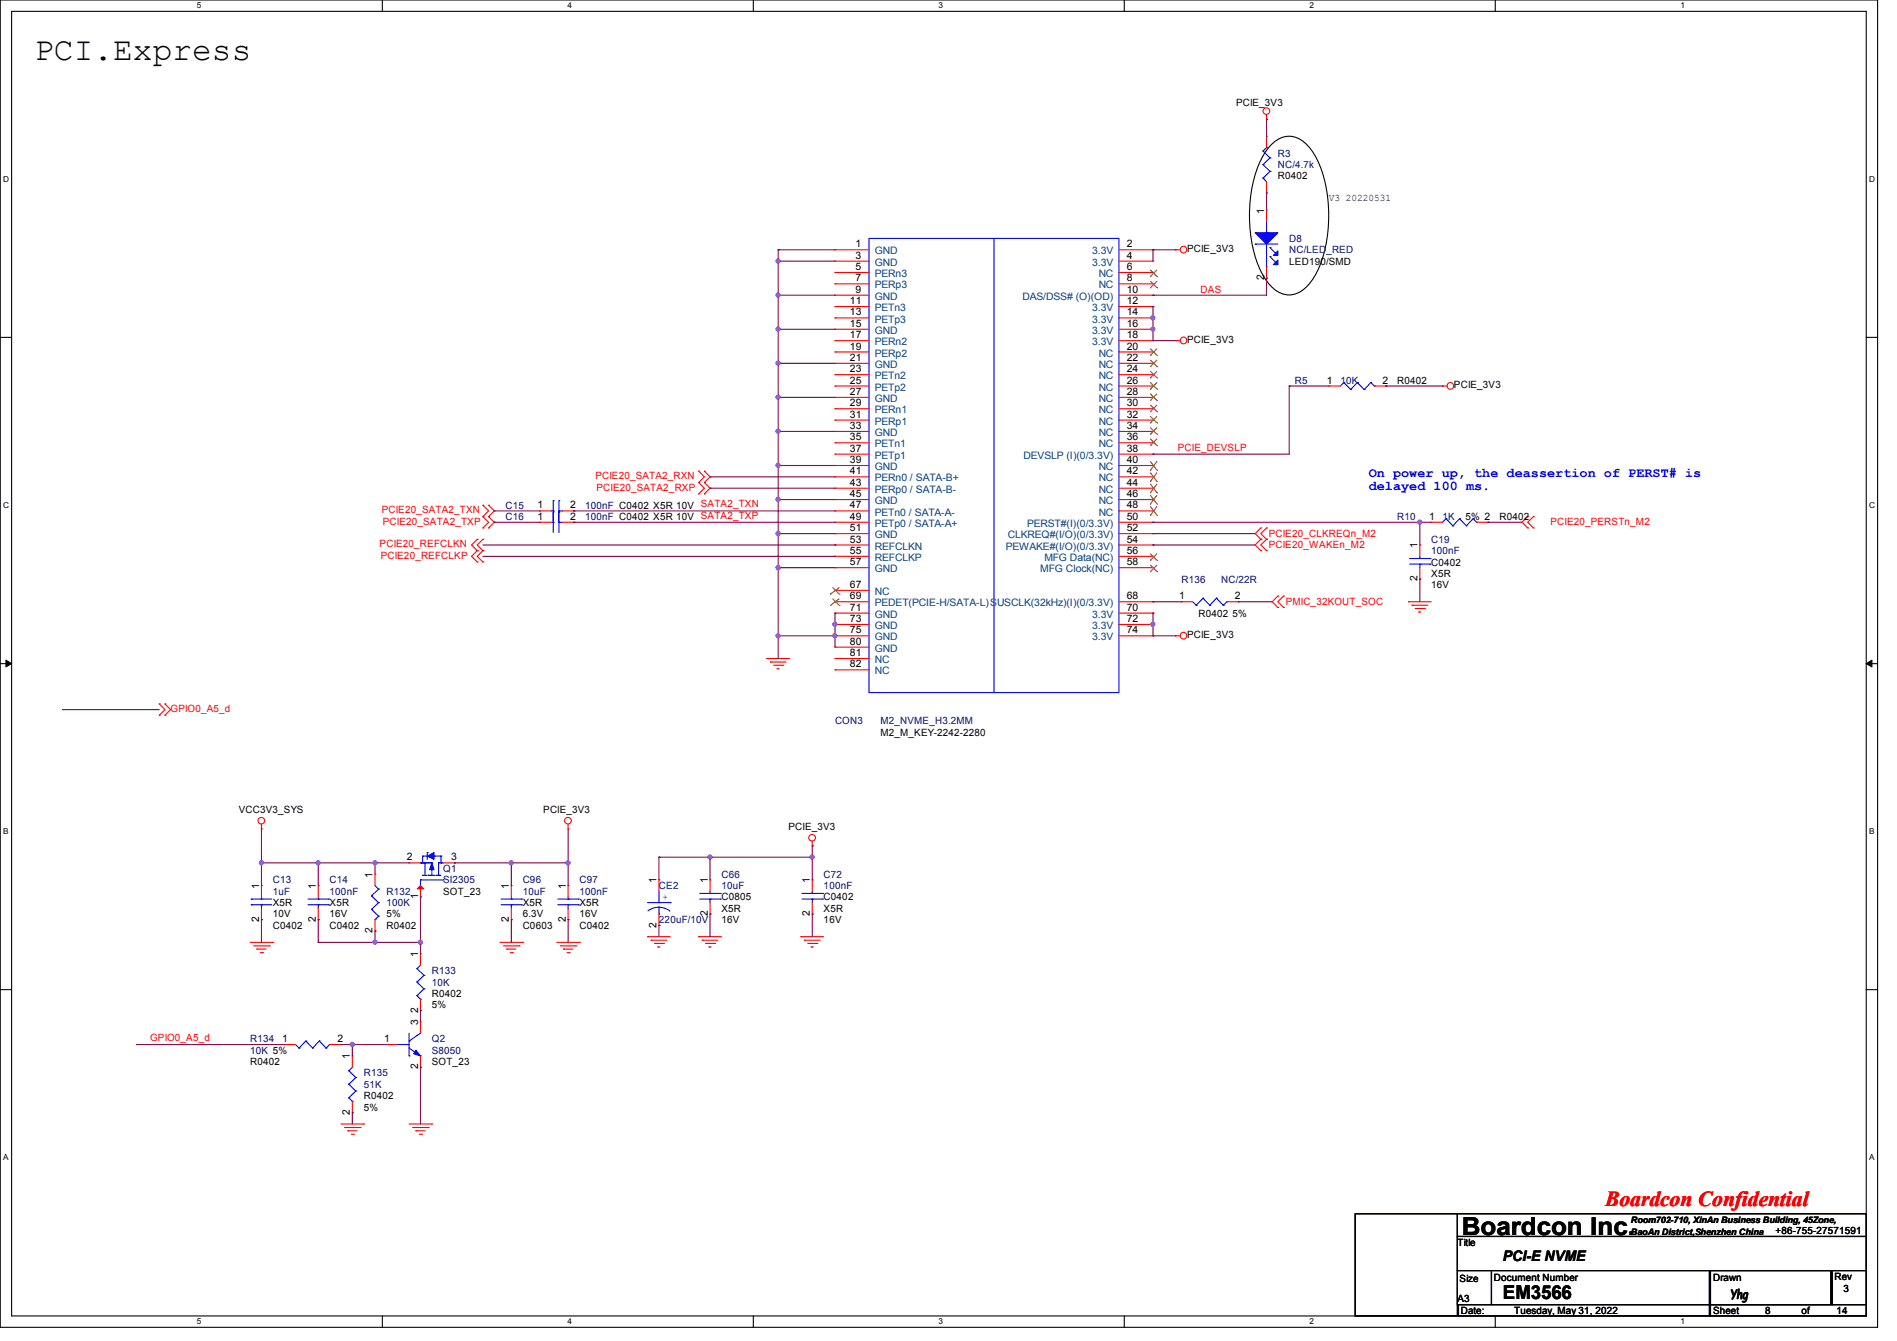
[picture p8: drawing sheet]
<svg xmlns="http://www.w3.org/2000/svg" width="297mm" height="210mm" viewBox="0 0 297 210" stroke-linecap="round" stroke-linejoin="round" font-family="sans-serif">
<path d="M0 0h294v207.9h-294zM1.8 1.8h290.4v204.3h-290.4z" fill="none" stroke="#000" stroke-width=".17"/>
<g fill="#fff">
<path d="M30.8 .2h.7v1.4h-.7z"/>
<path d="M30.8 206.2h.7v1.4h-.7z"/>
</g>
<path d="M59.9 0v1.8M59.9 206.1v1.8" fill="none" stroke="#000" stroke-width=".17"/>
<g fill="#fff">
<path d="M88.9 .2h.6v1.4h-.6z"/>
<path d="M88.9 206.2h.6v1.4h-.6z"/>
</g>
<path d="M117.9 0v1.8M117.9 206.1v1.8" fill="none" stroke="#000" stroke-width=".17"/>
<g fill="#fff">
<path d="M146.9 .2h.7v1.4h-.7z"/>
<path d="M146.9 206.2h.7v1.4h-.7z"/>
</g>
<path d="M176 0v1.8M176 206.1v1.8" fill="none" stroke="#000" stroke-width=".17"/>
<g fill="#fff">
<path d="M205 .2h.7v1.4h-.7z"/>
<path d="M205 206.2h.7v1.4h-.7z"/>
</g>
<path d="M234.1 0v1.8M234.1 206.1v1.8" fill="none" stroke="#000" stroke-width=".17"/>
<g fill="#fff">
<path d="M263.1 .2h.7v1.4h-.7z"/>
<path d="M263.1 206.2h.7v1.4h-.7z"/>
<path d="M.5 27.3h.9v1.4h-.9z"/>
<path d="M292.7 27.3h.8v1.4h-.8z"/>
<path d="M.5 78.4h.9v1.4h-.9z"/>
<path d="M292.7 78.4h.8v1.4h-.8z"/>
</g>
<path d="M0 52.8h1.8M292.2 52.8h1.8" fill="none" stroke="#000" stroke-width=".17"/>
<g fill="#fff">
<path d="M.5 129.5h.8v1.4h-.8z"/>
<path d="M292.7 129.5h.8v1.4h-.8z"/>
</g>
<path d="M0 103.9h1.8M292.2 103.9h1.8" fill="none" stroke="#000" stroke-width=".17"/>
<path d="M.9 103.4l.9 .5-.9 .5zM292.2 103.9l.9-.5v1z" fill="#000" stroke="#000" stroke-width=".16"/>
<g fill="#fff">
<path d="M.5 180.5h.8v1.4h-.8z"/>
<path d="M292.7 180.5h.8v1.4h-.8z"/>
</g>
<g fill="none" stroke="#000" stroke-width=".17">
<path d="M198.9 22.8a3.6 3.6 0 0 1 5.8 0 15.7 15.7 0 0 1 3.3 9.4 20.5 20.5 0 0 1-2.1 10.8 5.1 5.1 0 0 1-4.1 3.2 5.1 5.1 0 0 1-4.1-3.2 21.8 21.8 0 0 1 0-18.5zM0 155h1.8M292.2 155h1.8M212.2 190.1h16v16h-16zM228.2 190.1h64v3.5h-64zM228.2 193.6h64v5.4h-64zM228.2 199h5.3v5.3h-5.3zM233.5 199h53.4v5.3h-53.4zM267.6 199h.1M267.6 199v5.3M267.8 199h18.8v5.3h-18.8zM286.9 199h5.3v5.3h-5.3z"/>
<path d="M228.3 204.3h39.5v1.8h-39.5zM267.6 204.3h24.6v1.8h-24.6z"/>
</g>
<g fill="none" stroke="#f00" stroke-width=".17">
<path d="M198.3 18.7h.1M198.3 17.9v.8M130.7 39.1h.1M130.7 39.1h5.4M175.2 39.1h5.3M180.5 39.1h.1M184.1 39.1h.1M184.1 39.1h.7M198.3 32.9h.1M198.3 30.2h.1M198.3 21.3h.1M198.3 21.3v1.8"/>
<path d="M198.3 28.4v1.8M198.3 32.9v1.8M130.7 40.9h.1M130.7 42.7h.1M130.7 44.4h.1M130.7 46.2h.1M130.7 48h.1M130.7 49.8h.1M130.7 51.6h.1M130.7 53.3h.1M130.7 55.1h.1M130.7 56.9h.1"/>
<path d="M130.7 58.7h.1M130.7 53.3h5.4M130.7 40.9h5.4M130.7 42.7h5.4M130.7 44.4h5.4M130.7 46.2h5.4M130.7 48h5.4M130.7 49.8h5.4M130.7 51.6h5.4M130.7 55.1h5.4M130.7 56.9h5.4M130.7 58.7h5.4"/>
<path d="M175.2 53.3h5.3M175.2 40.9h5.3M175.2 42.7h5.3M175.2 44.4h5.3M175.2 46.2h5.3M175.2 48h5.3M175.2 49.8h5.3M175.2 51.6h5.3M175.2 55.1h5.3M175.2 56.9h5.3M175.2 58.7h5.3M180.5 40.9h.1"/>
<path d="M180.5 42.7h.1M180.5 44.4h.1M180.5 46.2h.1M180.5 48h.1M180.5 49.8h.1M180.5 51.6h.1M180.5 53.3h.1M180.5 55.1h.1M180.5 56.9h.1M180.5 58.7h.1M184.1 53.3h.1M184.1 53.3h.7"/>
<path d="M198.3 43.6h.1M198.3 41.8v1.8M75.6 79.1h.1M75.6 79.1l.9 .9-.9 .9M76.5 79.1h.1M76.5 79.1l.9 .9-.9 .9M109.4 77.3h.1M109.4 75.6h.1M109.4 73.8h.1M109.4 75.6l.9 .9-.9 .8M109.4 73.8l.9 .9-.9 .9M110.3 75.6h.1"/>
<path d="M110.3 77.3h.1M110.3 73.8h.1M110.3 75.6l.9 .9-.9 .8M110.3 73.8l.9 .9-.9 .9M130.7 60.5h.1M130.7 62.2h.1M130.7 64h.1M130.7 65.8h.1M130.7 67.6h.1M130.7 69.3h.1M130.7 71.1h.1M130.7 72.9h.1"/>
<path d="M130.7 74.7h.1M130.7 76.5h.1M130.7 78.2h.1M130.7 60.5h5.4M130.7 62.2h5.4M130.7 64h5.4M130.7 65.8h5.4M130.7 67.6h5.4M130.7 69.3h5.4M130.7 71.1h5.4M130.7 72.9h5.4M130.7 74.7h5.4"/>
<path d="M130.7 76.5h5.4M130.7 78.2h5.4M175.2 60.5h5.3M175.2 62.2h5.3M175.2 64h5.3M175.2 65.8h5.3M175.2 67.6h5.3M175.2 69.3h5.3M175.2 71.1h5.3M175.2 72.9h5.3M175.2 74.7h5.3M175.2 76.5h5.3"/>
<path d="M175.2 78.2h5.3M180.5 60.5h.1M180.5 62.2h.1M180.5 64h.1M180.5 65.8h.1M180.5 67.6h.1M180.5 69.3h.1M180.5 71.1h.1M180.5 72.9h.1M180.5 74.7h.1M180.5 76.5h.1M180.5 78.2h.1"/>
<path d="M208.1 60.5h.1M208.1 60.5h1.7M215.2 60.5h1.8M217 60.5h.1M225.8 60.5h.1M225.8 60.5h.8M74.7 88h.1M74.7 86.2h.1M74.7 84.5h.1M74.7 84.5l-.9 .8 .9 .9M74.7 86.2l-.9 .9 .9 .9M75.6 80.9h.1"/>
<path d="M75.6 82.7h.1M75.6 88h.1M75.6 86.2h.1M75.6 84.5h.1M75.6 80.9l.9 .9-.9 .9M75.6 86.2l-.9 .9 .9 .9M75.6 84.5l-.9 .8 .9 .9M76.5 82.7h.1M76.5 80.9h.1M76.5 80.9l.9 .9-.9 .9M84.5 81.8h.1M84.5 80h.1"/>
<path d="M84.5 81.8h1.8M84.5 80h1.8M88.1 81.8h1.7M88.1 80h1.7M89.8 81.8h.1M89.8 80h.1M130.7 80h.1M130.7 81.8h.1M130.7 83.6h.1M130.7 85.3h.1M130.7 87.1h.1M130.7 88.9h.1"/>
<path d="M130.7 92.5h.1M130.7 94.2h.1M130.7 96h.1M130.7 97.8h.1M130.7 99.6h.1M130.7 99.6h5.4M130.7 94.2h5.4M130.7 81.8h5.4M130.7 80h5.4M130.7 83.6h5.4M130.7 85.3h5.4M130.7 87.1h5.4"/>
<path d="M130.7 88.9h5.4M130.7 92.5h5.4M130.7 96h5.4M130.7 97.8h5.4M175.2 99.6h5.3M175.2 94.2h5.3M175.2 81.8h5.3M175.2 80h5.3M175.2 83.6h5.3M175.2 85.3h5.3M175.2 87.1h5.3M175.2 88.9h5.3"/>
<path d="M175.2 96h5.3M175.2 97.8h5.3M180.5 80h.1M180.5 81.8h.1M180.5 83.6h.1M180.5 85.3h.1M180.5 87.1h.1M180.5 88.9h.1M180.5 94.2h.1M180.5 96h.1M180.5 97.8h.1M180.5 99.6h.1"/>
<path d="M184.1 99.6h.1M184.1 99.6h.7M185 94.2h.1M185 94.2h1.7M192.1 94.2h1.7M193.8 94.2h.1M197.4 82.7h.1M197.4 84.5h.1M197.4 86.2h.1M197.4 82.7l-.9 .9 .9 .9M197.4 84.5l-.9 .8 .9 .9M198.3 84.5h.1"/>
<path d="M198.3 82.7h.1M198.3 86.2h.1M198.3 82.7l-.9 .9 .9 .9M198.3 84.5l-.9 .8 .9 .9M200.1 93.3h.1M200.1 95.1h.1M200.1 93.3l-.9 .9 .9 .9M201 95.1h.1M201 93.3h.1M201 93.3l-.9 .9 .9 .9M220.5 94.2h.1M220.5 94.2h3.6"/>
<path d="M221.1 94.8h.1M221.1 94.8h2.4M221.6 95.3h1.4M222.1 95.8h.1M222.1 95.8h.4M222.3 85.3h.1M222.3 90.7h.1M222.3 85.3v1.8M222.3 88.9v1.8M223 95.3h.1M224.1 81.8h.1M224.1 81.8h1.7"/>
<path d="M231.2 81.8h1.8M233 81.8h.1M239.2 80.9h.1M239.2 82.7h.1M239.2 80.9l-.9 .9 .9 .9M240.1 82.7h.1M240.1 80.9h.1M240.1 80.9l-.9 .9 .9 .9M24.9 112h.1M24.9 110.2h.1M24.9 110.2l.9 .9-.9 .9M25.8 112h.1"/>
<path d="M25.8 110.2h.1M25.8 110.2l.9 .9-.9 .9M120.1 103.1h.1M120.1 103.1h3.5M120.6 103.7h.1M120.6 103.7h2.5M121.1 104.2h1.5M121.7 104.7h.1M121.7 104.7h.3M122.6 104.2h.1M130.7 101.3h.1M130.7 103.1h.1"/>
<path d="M130.7 104.9h.1M130.7 103.1h5.4M130.7 101.3h5.4M130.7 104.9h5.4M40.9 129.8h.1M40.9 138.7h.1M40.9 129.1v.7M40.9 138.7v1.8M49.8 138.7h.1M49.8 138.7v1.8M58.7 136.9h.1M58.7 136.9v1.8"/>
<path d="M64.1 135.1h.1M64.1 135.1h1.7M65.8 138.7v1.8M69.4 135.1h1.8M71.2 135.1h.1M80.1 138.7h.1M80.1 138.7v1.8M88.9 129.8h.1M88.9 138.7h.1M88.9 129.1v.7M88.9 138.7v1.8M103.2 137.8h.1"/>
<path d="M103.2 137.8v1.8M111.2 137.8h.1M111.2 137.8v1.8M127.2 132.5h.1M127.2 137.8h.1M127.2 131.7v.8M127.2 137.8v1.8M39.2 147.6h3.5M39.7 148.1h2.5M40.2 148.6h.1M40.2 148.6h1.5M40.8 149.2h.3"/>
<path d="M40.9 144h.1M40.9 142.2v1.8M41.1 149.2h.1M42.2 148.1h.1M42.7 147.6h.1M49.8 144h.1M49.8 142.2v1.8M58.7 145.8h.1M58.7 144v1.8M65.8 140.5h.1M65.8 149.4h.1M65.8 158.2h.1"/>
<path d="M65.8 149.4v1.7M65.8 156.5v1.7M78.3 147.6h3.5M78.8 148.1h2.5M79.3 148.6h.1M79.3 148.6h1.5M79.9 149.2h.3M80.1 144h.1M80.1 142.2v1.8M80.2 149.2h.1M81.3 148.1h.1M81.8 147.6h.1"/>
<path d="M87.2 147.6h3.5M87.7 148.1h2.5M88.2 148.6h.1M88.2 148.6h1.5M88.8 149.2h.3M88.9 144h.1M88.9 142.2v1.8M89.1 149.2h.1M90.2 148.1h.1M90.7 147.6h.1M101.4 146.7h.1M101.4 146.7h3.5"/>
<path d="M101.9 147.2h.1M101.9 147.2h2.5M102.4 147.7h1.5M103 148.3h.1M103 148.3h.3M103.2 144.9h.1M103.2 143.1v1.8M103.9 147.7h.1M109.4 146.7h.1M109.4 146.7h3.5M109.9 147.2h.1M109.9 147.2h2.5"/>
<path d="M110.4 147.7h1.5M111 148.3h.1M111 148.3h.3M111.2 143.1h.1M111.2 141.4v1.7M111.9 147.7h.1M125.4 146.7h.1M125.4 146.7h3.5M125.9 147.2h.1M125.9 147.2h2.5M126.4 147.7h1.5M127 148.3h.1"/>
<path d="M127 148.3h.3M127.2 143.1h.1M127.2 141.4v1.7M127.9 147.7h.1M44.5 163.6h.1M44.5 163.6h1.8M51.6 163.6h1.8M53.4 163.6h.1M53.4 176h3.5M53.9 176.6h2.5M54.4 177.1h.1M54.4 177.1h1.5"/>
<path d="M55 177.6h.3M55.2 165.4h.1M55.2 174.2h.1M55.2 165.4v1.7M55.2 172.5v1.7M55.3 177.6h.1M56.4 176.6h.1M56.9 176h.1M60.5 163.6h.1M60.5 163.6h1.8M64.1 176h3.5M64.6 176.6h2.5"/>
<path d="M65.1 177.1h.1M65.1 177.1h1.4M65.7 177.6h.3M65.8 167.1h.1M65.8 160h.1M65.8 160v1.8M65.8 165.4v1.7M66 177.6h.1M67.1 176.6h.1M67.6 176h.1"/>
<circle cx="198.3" cy="17.4" r=".52"/>
<circle cx="185.3" cy="39.1" r=".52"/>
<circle cx="185.3" cy="53.3" r=".52"/>
<circle cx="227.1" cy="60.4" r=".52"/>
<circle cx="185.3" cy="99.5" r=".52"/>
<circle cx="40.9" cy="128.5" r=".52"/>
<circle cx="88.9" cy="128.5" r=".52"/>
<circle cx="127.2" cy="131.2" r=".52"/>
</g>
<g fill="none" stroke="#00f" stroke-width=".17">
<path d="M136.1 37.3h39.1v71.2h-39.1zM155.6 37.3v71.2M196.5 38.2h.1M196.5 38.2h3.6M197.7 27.9h.1M197.7 25.8h.1M197.7 23.7h.1M197.7 27.9l.6 .5M197.7 25.8l1.1 1M197.7 23.7l1.1 1M198.3 36.4h.1M198.3 23.1h.1"/>
<path d="M198.3 34.7v1.7M198.3 38.2v3.6M198.3 23.1l-.6 .6M198.8 38.8h.1M198.8 26.8h.1M198.8 24.7h.1M198.8 38.8l.9 .9M198.8 26.8l-1.1 1.1M198.8 24.7l-1.1 1.1M198.3 41.8h.1M198.8 40.2h.1M198.8 40.2l.9 .9"/>
<path d="M210.4 59.9h.1M210.4 59.9l-.6 .6M210.4 59.9l1.1 1.1M212.5 59.9h.1M212.5 59.9l-1 1.1M212.5 59.9l1.1 1.1M214.6 59.9h.1M214.6 59.9l-1 1.1M214.6 59.9l.6 .6M86.6 78.4h.1M86.6 78.4v5M87.5 78.4h.1"/>
<path d="M87.5 78.4v5M211.5 61h.1M213.6 61h.1M215.2 60.5h.1M86.3 81.8h.3M86.3 80h.3M86.6 81.8h.1M86.6 80.2h.1M86.6 80h.1M87.5 80.2h.1M87.5 81.8h.1M87.5 80h.1"/>
<path d="M87.5 81.8h.6M87.5 80h.6M186.7 94.2l.6 .6M187.3 94.8h.1M188.3 93.7h.1M188.3 93.7l-1 1.1M188.3 93.7l1.1 1.1M189.4 94.8h.1M190.5 93.7h.1M190.5 93.7l-1.1 1.1M190.5 93.7l1 1.1M191.5 94.8h.1"/>
<path d="M192.1 94.2h.1M192.1 94.2l-.6 .6M220.7 88.3h3.2M220.7 87.5h3.2M222.3 87.5h.1M222.3 88.3h.1M222.3 87.1v.4M222.3 88.3v.6M223.9 88.3h.1M223.9 87.5h.1M226.4 81.2h.1M226.4 81.2l-.6 .6"/>
<path d="M226.4 81.2l1.1 1.1M227.5 82.3h.1M228.5 81.2h.1M228.5 81.2l-1 1.1M228.5 81.2l1.1 1.1M229.6 82.3h.1M230.6 81.2h.1M230.6 81.2l-1 1.1M230.6 81.2l.6 .6M231.2 81.8h.1M155.6 108.5h.1M58.7 138.7l.6 .5"/>
<path d="M59.3 139.2h.1M59.3 139.2l-1.1 1.1M65.8 135.1h.1M65.8 137.8h.1M65.8 135.1h1.8M65.8 137.8v.9M65.8 137.8h3.6M66.2 137.1h.1M66.2 134.1h.1M66.2 135.1h.1M66.2 137.1h.7M66.2 134.1h.7"/>
<path d="M66.2 134.1v1M66.5 135.1h.1M66.5 135.1v2M66.9 133.5h.1M66.9 133.5v1.1M67.1 137.1h.1M67.1 137.1h1.1M67.6 135.1h.1M67.6 136h.1M67.6 135.1v.7M67.6 136v1.1M67.9 134.1h.1"/>
<path d="M67.9 134.1h1.1M68.3 137.1h.1M68.3 137.1h.7M68.7 137.1h.1M68.7 135.1h.1M68.7 135.1h.7M68.7 135.1v2M69 135.1h.1M69 134.1h.1M69 134.1v1M69.4 137.8h.1M103.2 139.6v1.8"/>
<path d="M109.6 139.9h3.2M111.2 139.9h.1M111.2 139.6v.3M112.8 139.9h.1M125.6 139.9h3.2M127.2 139.9h.1M127.2 139.6v.3M128.8 139.9h.1M39.3 141.7h.1M39.3 140.8h.1M39.3 141.7h3.2M39.3 140.8h3.2"/>
<path d="M40.9 140.8h.1M40.9 141.7h.1M40.9 140.5v.3M40.9 141.7v.5M48.2 141.7h3.2M48.2 140.8h3.2M49.8 140.8h.1M49.8 141.7h.1M49.8 140.5v.3M49.8 141.7v.5M51.4 141.7h.1M51.4 140.8h.1"/>
<path d="M58.2 140.3h.1M58.2 142.4h.1M58.2 140.3l1.1 1.1M58.2 142.4l1.1 1.1M58.7 144h.1M59.3 141.4h.1M59.3 143.5h.1M59.3 141.4l-1.1 1M59.3 143.5l-.6 .5M65.3 151.7h.1M65.3 153.8h.1M65.3 155.9h.1"/>
<path d="M65.3 151.7l1.1 1M65.3 153.8l1.1 1.1M65.3 155.9l.5 .6M65.8 156.5h.1M65.8 151.1l-.5 .6M66.4 152.7h.1M66.4 154.9h.1M66.4 152.7l-1.1 1.1M66.4 154.9l-1.1 1M78.4 141.7h3.3M78.4 140.8h3.3M80.1 140.8h.1"/>
<path d="M80.1 141.7h.1M80.1 140.5v.3M80.1 141.7v.5M81.7 141.7h.1M81.7 140.8h.1M87.3 141.7h3.3M87.3 140.8h3.3M88.9 140.8h.1M88.9 141.7h.1M88.9 140.5v.3M88.9 141.7v.5M90.6 141.7h.1"/>
<path d="M90.6 140.8h.1M101.4 141.4h3.5M103.2 143.1h.1M103.2 141.4h.1M103.2 142.1l1 .2 .7 .4M103.2 142.1l-.8 .1-1 .4M103.2 142.1v1M104.9 141.4h.1M109.6 140.8h3.2M111.2 140.8h.1M111.2 140.8v.6M112.8 140.8h.1"/>
<path d="M125.6 140.8h3.2M127.2 140.8h.1M127.2 140.8v.6M128.8 140.8h.1M46.3 163.6l.5 .5M46.8 164.1h.1M47.9 163h.1M47.9 163l-1.1 1.1M47.9 163l1 1.1M48.9 164.1h.1M50 163h.1M50 163l-1.1 1.1"/>
<path d="M50 163l1.1 1.1M51.1 164.1h.1M51.6 163.6h.1M51.6 163.6l-.5 .5M54.6 167.7h.1M54.6 169.8h.1M54.6 171.9h.1M54.6 171.9l.6 .6M54.6 167.7l1.1 1M54.6 169.8l1.1 1.1M55.2 172.5h.1M55.2 167.1l-.6 .6"/>
<path d="M55.7 168.7h.1M55.7 170.9h.1M55.7 168.7l-1.1 1.1M55.7 170.9l-1.1 1M62.3 163.6h.1M62.3 163.6h1.8M64.1 163h.1M64.1 165.4h.1M64.1 164.1l1.7 1.3M64.1 161.8v3.6M65.8 165.4h.1M65.8 161.8l-1.7 1.2"/>
</g>
<g fill="#00f" stroke="#00f" stroke-width=".17">
<path d="M196.5 36.4h3.6l-1.8 1.8z"/>
<path d="M199.3 40l.8-.7v.7z"/>
<path d="M199.3 41.4l.8-.7v.7z"/>
<path d="M67.6 135.1l.3 1.1h-.6z"/>
<path d="M66.9 134.1l1-.6v1.1z"/>
<path d="M65.1 164.5l.7 .9-1-.4z"/>
</g>
<path d="M65.3 139.2l.5-.5 .5 .5z" fill="#f00" stroke="#f00" stroke-width=".17"/>
<g fill="none" stroke="#804000" stroke-width=".16">
<path d="M180.1 43.3h.1M180.1 45.1h.1M180.1 55.7h.1M180.1 57.4h.1M180.1 59.2h.1M180.1 42.3l1.1 1M180.1 44l1.1 1.1M180.1 54.6l1.1 1.1M180.1 56.4l1.1 1M180.1 58.1l1.1 1.1M180.1 59.9l1.1 1.1M181.2 43.3h.1"/>
<path d="M181.2 45.1h.1M181.2 55.7h.1M181.2 57.4h.1M181.2 59.2h.1M181.2 42.3l-1.1 1M181.2 44l-1.1 1.1M181.2 54.6l-1.1 1.1M181.2 56.4l-1.1 1M181.2 58.1l-1.1 1.1M181.2 59.9l-1.1 1.1M180.1 61h.1M180.1 62.7h.1"/>
<path d="M180.1 64.5h.1M180.1 66.2h.1M180.1 68h.1M180.1 69.8h.1M180.1 73.7h.1M180.1 75.4h.1M180.1 77.2h.1M180.1 78.9h.1M180.1 61.7l1.1 1M180.1 63.4l1.1 1.1M180.1 65.2l1.1 1M180.1 66.9l1.1 1.1"/>
<path d="M180.1 68.7l1.1 1.1M180.1 72.2l1.1 1.5M180.1 74l1.1 1.4M180.1 75.8l1.1 1.4M180.1 77.5l1.1 1.4M180.1 79.3l1.1 1.4M181.2 61h.1M181.2 62.7h.1M181.2 64.5h.1M181.2 66.2h.1M181.2 68h.1M181.2 69.8h.1"/>
<path d="M181.2 73.7h.1M181.2 75.4h.1M181.2 77.2h.1M181.2 78.9h.1M181.2 61.7l-1.1 1M181.2 63.4l-1.1 1.1M181.2 65.2l-1.1 1M181.2 66.9l-1.1 1.1M181.2 68.7l-1.1 1.1M181.2 72.2l-1.1 1.5M181.2 74l-1.1 1.4M181.2 75.8l-1.1 1.4"/>
<path d="M181.2 77.5l-1.1 1.4M181.2 79.3l-1.1 1.4M130 93.1h.1M130 94.8h.1M130.4 92l1 1.1M130.4 93.8l1 1M131.4 93.1h.1M131.4 94.8h.1M131.4 92l-1.4 1.1M131.4 93.8l-1.4 1M180.1 80.7h.1M180.1 87.8h.1"/>
<path d="M180.1 89.5h.1M180.1 86.7l1.1 1.1M180.1 88.5l1.1 1M181.2 80.7h.1M181.2 87.8h.1M181.2 89.5h.1M181.2 86.7l-1.1 1.1M181.2 88.5l-1.1 1"/>
</g>
<g fill="none" stroke="#800040" stroke-width=".17">
<path d="M198.3 18.7h.1M198.3 18.7v2.6M121.8 39.1h.1M121.8 39.1h8.9M121.8 39.1v64M180.5 39.1h.1M180.5 39.1v1.8M180.5 39.1h3.6M198.3 30.2h.1M198.3 30.2v2.7M121.8 40.9h.1M121.8 46.2h.1"/>
<path d="M121.8 51.6h.1M121.8 56.9h.1M121.8 40.9h8.9M121.8 46.2h8.9M121.8 51.6h8.9M121.8 56.9h8.9M180.5 53.3h.1M180.5 48h.1M180.5 49.8h.1M180.5 51.6h.1M180.5 46.2h.1M180.5 48v5.3"/>
<path d="M180.5 53.3h3.6M198.3 43.6h.1M198.3 43.6v2.6h-17.8M111.2 76.5h.1M111.2 74.7h.1M111.2 76.5h19.5M111.2 74.7h19.5M121.8 62.2h.1M121.8 67.6h.1M121.8 72.9h.1M121.8 78.2h.1M121.8 62.2h8.9"/>
<path d="M121.8 67.6h8.9M121.8 72.9h8.9M121.8 78.2h8.9M180.5 71.1h.1M201.8 60.5h.1M201.8 60.5h6.3M201.8 60.5v10.6h-21.3M217 60.5h.1M217 60.5h8.8M75.6 87.1h55.1M75.6 85.3h55.1M77.4 81.8h.1"/>
<path d="M77.4 80h.1M77.4 81.8h7.1M77.4 80h7.1M89.8 81.8h.1M89.8 80h.1M89.8 81.8h40.9M89.8 80h40.9M121.8 83.6h.1M121.8 88.9h.1M121.8 99.6h.1M121.8 83.6h8.9M121.8 99.6h8.9"/>
<path d="M121.8 88.9h8.9M130.7 87.1h.1M130.7 85.3h.1M130.7 99.6h.1M130.7 96h.1M130.7 97.8h.1M130.7 96v5.3M180.5 83.6h.1M180.5 96h.1M180.5 97.8h.1M180.5 99.6h.1M180.5 81.8h.1"/>
<path d="M180.5 85.3h.1M180.5 94.2h.1M180.5 83.6h16M180.5 81.8h43.6M180.5 85.3h16M180.5 96v3.6M180.5 99.6h3.6M180.5 94.2h4.5M193.8 94.2h.1M193.8 94.2h5.4M222.3 90.7h.1M222.3 81.8h.1"/>
<path d="M222.3 81.8v3.5M222.3 90.7v3.5M233 81.8h.1M233 81.8h5.3M9.8 111.1h.1M9.8 111.1h15.1M40.9 135.1h.1M40.9 135.1h23.2M40.9 129.8v8.9M49.8 135.1h.1M49.8 135.1v3.6M58.7 135.1h.1"/>
<path d="M58.7 135.1v1.8M71.2 135.1h.1M71.2 135.1h17.7M80.1 135.1h.1M80.1 135.1v3.6M88.9 135.1h.1M88.9 129.8v8.9M103.2 134.2h.1M103.2 134.2h24M103.2 134.2v3.6M111.2 134.2h.1M111.2 134.2v3.6"/>
<path d="M127.2 134.2h.1M127.2 132.5h.1M127.2 132.5v5.3M40.9 144h.1M40.9 144v3.6M49.8 147.6h.1M49.8 144h.1M49.8 147.6h16M49.8 144v3.6M58.7 145.8h.1M58.7 147.6h.1M58.7 145.8v1.8"/>
<path d="M65.8 140.5h.1M65.8 147.6h.1M65.8 158.2h.1M65.8 140.5v8.9M65.8 158.2v1.8M80.1 144h.1M80.1 144v3.6M88.9 144h.1M88.9 144v3.6M103.2 144.9h.1M103.2 144.9v1.8M111.2 143.1h.1"/>
<path d="M111.2 143.1v3.6M127.2 143.1h.1M127.2 143.1v3.6M21.4 163.6h.1M21.4 163.6h23.1M53.4 163.6h.1M53.4 163.6h7.1M55.2 163.6h.1M55.2 174.2h.1M55.2 163.6v1.8M55.2 174.2v1.8M65.8 167.1h.1"/>
<path d="M65.8 167.1v8.9"/>
</g>
<g fill="#f0f" stroke="#f0f" stroke-width=".17">
<circle cx="180.5" cy="97.8" r=".32"/>
<circle cx="180.5" cy="49.8" r=".32"/>
<circle cx="180.5" cy="51.5" r=".32"/>
<circle cx="121.8" cy="40.9" r=".32"/>
<circle cx="121.8" cy="46.2" r=".32"/>
<circle cx="121.8" cy="56.9" r=".32"/>
<circle cx="121.8" cy="51.5" r=".32"/>
<circle cx="121.8" cy="62.2" r=".32"/>
<circle cx="121.8" cy="67.5" r=".32"/>
<circle cx="121.8" cy="72.9" r=".32"/>
<circle cx="121.8" cy="83.5" r=".32"/>
<circle cx="121.8" cy="78.2" r=".32"/>
<circle cx="121.8" cy="88.9" r=".32"/>
<circle cx="130.7" cy="97.8" r=".32"/>
<circle cx="130.7" cy="99.5" r=".32"/>
<circle cx="121.8" cy="99.5" r=".32"/>
<circle cx="222.3" cy="81.8" r=".32"/>
<circle cx="111.1" cy="134.2" r=".32"/>
<circle cx="127.1" cy="134.2" r=".32"/>
<circle cx="40.9" cy="135.1" r=".32"/>
<circle cx="65.8" cy="147.6" r=".32"/>
<circle cx="88.9" cy="135.1" r=".32"/>
<circle cx="58.7" cy="147.6" r=".32"/>
<circle cx="80" cy="135.1" r=".32"/>
<circle cx="58.7" cy="135.1" r=".32"/>
<circle cx="49.8" cy="135.1" r=".32"/>
<circle cx="55.1" cy="163.6" r=".32"/>
</g>
<text font-size="5.1" x="5.4" y="9.4">PCI.Express</text>
<text font-size="3.9" x="228.9" y="193.3">Boardcon Inc.</text>
<text font-size="3.3" fill="#f00" x="251.3" y="188.9">Boardcon Confidential</text>
<text font-size="3" x="235.3" y="203.5">EM3566</text>
<text font-size="2.3" x="235.3" y="197.5">PCI-E NVME</text>
<g font-size="2.1" fill="#00f">
<text x="214.3" y="74.6">On power up, the deassertion of PERST# is</text>
<text x="214.3" y="76.7">delayed 100 ms.</text>
</g>
<text font-size="2.1" x="270.9" y="203.4">Yhg</text>
<g font-size="1.6">
<text x="193.5" y="16.6">PCIE_3V3</text>
<text x="200.1" y="28.1">R0402</text>
<text x="197.9" y="33.4" transform="rotate(-90 197.9 33.4)">1</text>
<text x="208.1" y="31.5">V3 20220531</text>
<text x="134" y="38.7">1</text>
<text x="134" y="40.5">3</text>
<text x="176.4" y="38.7">2</text>
<text x="176.4" y="40.5">4</text>
<text x="185.9" y="39.5">PCIE_3V3</text>
<text x="201.9" y="41.4">LED190/SMD</text>
<text x="133.1" y="47.6">11</text>
<text x="134" y="42.3">5</text>
<text x="134" y="44.1">7</text>
<text x="134" y="45.8">9</text>
<text x="176.4" y="42.3">6</text>
<text x="176.4" y="44.1">8</text>
<text x="176.4" y="45.8">10</text>
<text x="176.4" y="47.6">12</text>
<text x="197.9" y="43.9" transform="rotate(-90 197.9 43.9)">2</text>
<text x="133.1" y="49.4">13</text>
<text x="133.1" y="51.2">15</text>
<text x="133.1" y="53">17</text>
<text x="176.4" y="49.4">14</text>
<text x="176.4" y="51.2">16</text>
<text x="176.4" y="53">18</text>
<text x="185.9" y="53.7">PCIE_3V3</text>
<text x="133.1" y="54.7">19</text>
<text x="133.1" y="56.5">21</text>
<text x="133.1" y="58.3">23</text>
<text x="176.4" y="54.7">20</text>
<text x="176.4" y="56.5">22</text>
<text x="176.4" y="58.3">24</text>
<text x="133.1" y="60.1">25</text>
<text x="133.1" y="61.8">27</text>
<text x="133.1" y="63.6">29</text>
<text x="133.1" y="65.4">31</text>
<text x="176.4" y="60.1">26</text>
<text x="176.4" y="61.8">28</text>
<text x="176.4" y="63.6">30</text>
<text x="176.4" y="65.4">32</text>
<text x="207.7" y="60.1">1</text>
<text x="216.4" y="60.1">2</text>
<text x="218.8" y="60.1">R0402</text>
<text x="227.6" y="60.8">PCIE_3V3</text>
<text x="133.1" y="67.2">33</text>
<text x="133.1" y="69">35</text>
<text x="133.1" y="70.7">37</text>
<text x="176.4" y="67.2">34</text>
<text x="176.4" y="69">36</text>
<text x="176.4" y="70.7">38</text>
<text x="133.1" y="72.5">39</text>
<text x="133.1" y="74.3">41</text>
<text x="133.1" y="76.1">43</text>
<text x="133.1" y="77.9">45</text>
<text x="176.4" y="72.5">40</text>
<text x="176.4" y="74.3">42</text>
<text x="176.4" y="76.1">44</text>
<text x="176.4" y="77.9">46</text>
<text x="84.2" y="81.4">1</text>
<text x="84.2" y="79.6">1</text>
<text x="89.3" y="81.4">2</text>
<text x="89.3" y="79.6">2</text>
<text x="133.1" y="79.6">47</text>
<text x="133.1" y="81.4">49</text>
<text x="133.1" y="83.2">51</text>
<text x="176.4" y="79.6">48</text>
<text x="176.4" y="81.4">50</text>
<text x="176.4" y="83.2">52</text>
<text x="223.8" y="81.4">1</text>
<text x="229.4" y="81.4">5% 2</text>
<text x="234.8" y="81.4">R0402</text>
<text x="133.1" y="85">53</text>
<text x="133.1" y="86.7">55</text>
<text x="133.1" y="88.5">57</text>
<text x="176.4" y="85">54</text>
<text x="176.4" y="86.7">56</text>
<text x="176.4" y="88.5">58</text>
<text x="221.9" y="85.9" transform="rotate(-90 221.9 85.9)">1</text>
<text x="224.1" y="88.6">C0402</text>
<text x="133.1" y="92.1">67</text>
<text x="133.1" y="93.9">69</text>
<text x="133.1" y="95.6">71</text>
<text x="176.4" y="93.9">68</text>
<text x="176.4" y="95.6">70</text>
<text x="184.6" y="93.9">1</text>
<text x="193.3" y="93.9">2</text>
<text x="221.9" y="91" transform="rotate(-90 221.9 91)">2</text>
<text x="224.1" y="90.3">X5R</text>
<text x="224.1" y="92.1">16V</text>
<text x="133.1" y="97.4">73</text>
<text x="133.1" y="99.2">75</text>
<text x="133.1" y="101">80</text>
<text x="176.4" y="97.4">72</text>
<text x="176.4" y="99.2">74</text>
<text x="185.9" y="99.9">PCIE_3V3</text>
<text x="187.6" y="96.6">R0402</text>
<text x="193" y="96.6">5%</text>
<text x="133.1" y="102.7">81</text>
<text x="133.1" y="104.5">82</text>
<text x="137.8" y="115.2">M2_M_KEY-2242-2280</text>
<text x="37.4" y="127.3">VCC3V3_SYS</text>
<text x="85.1" y="127.3">PCIE_3V3</text>
<text x="123.5" y="130">PCIE_3V3</text>
<text x="58.3" y="137.5" transform="rotate(-90 58.3 137.5)">1</text>
<text x="63.7" y="134.7">2</text>
<text x="70.6" y="134.7">3</text>
<text x="40.6" y="139.2" transform="rotate(-90 40.6 139.2)">1</text>
<text x="42.7" y="141.9">X5R</text>
<text x="42.7" y="143.7">10V</text>
<text x="49.4" y="139.2" transform="rotate(-90 49.4 139.2)">1</text>
<text x="51.6" y="141.9">X5R</text>
<text x="51.6" y="143.7">16V</text>
<text x="60.5" y="143.7">5%</text>
<text x="65.5" y="140.8" transform="rotate(-90 65.5 140.8)">1</text>
<text x="69.4" y="140.1">SOT_23</text>
<text x="79.7" y="139.2" transform="rotate(-90 79.7 139.2)">1</text>
<text x="81.8" y="141.9">X5R</text>
<text x="81.8" y="143.7">6.3V</text>
<text x="88.6" y="139.2" transform="rotate(-90 88.6 139.2)">1</text>
<text x="90.7" y="141.9">X5R</text>
<text x="90.7" y="143.7">16V</text>
<text x="102.8" y="138.3" transform="rotate(-90 102.8 138.3)">1</text>
<text x="110.8" y="143.5" transform="rotate(-90 110.8 143.5)">2</text>
<text x="110.8" y="138.3" transform="rotate(-90 110.8 138.3)">1</text>
<text x="113" y="141">C0805</text>
<text x="113" y="142.8">X5R</text>
<text x="126.8" y="143.5" transform="rotate(-90 126.8 143.5)">2</text>
<text x="126.8" y="138.3" transform="rotate(-90 126.8 138.3)">1</text>
<text x="129" y="141">C0402</text>
<text x="129" y="142.8">X5R</text>
<text x="40.6" y="144.4" transform="rotate(-90 40.6 144.4)">2</text>
<text x="42.7" y="145.5">C0402</text>
<text x="49.4" y="144.4" transform="rotate(-90 49.4 144.4)">2</text>
<text x="51.6" y="145.5">C0402</text>
<text x="58.3" y="146.1" transform="rotate(-90 58.3 146.1)">2</text>
<text x="60.5" y="145.5">R0402</text>
<text x="65.5" y="149.9" transform="rotate(-90 65.5 149.9)">1</text>
<text x="79.7" y="144.4" transform="rotate(-90 79.7 144.4)">2</text>
<text x="81.8" y="145.5">C0603</text>
<text x="88.6" y="144.4" transform="rotate(-90 88.6 144.4)">2</text>
<text x="90.7" y="145.5">C0402</text>
<text x="102.8" y="145.2" transform="rotate(-90 102.8 145.2)">2</text>
<text x="113" y="144.6">16V</text>
<text x="129" y="144.6">16V</text>
<text x="65.5" y="160.6" transform="rotate(-90 65.5 160.6)">3</text>
<text x="65.5" y="158.6" transform="rotate(-90 65.5 158.6)">2</text>
<text x="67.6" y="156.1">R0402</text>
<text x="67.6" y="157.9">5%</text>
<text x="39.2" y="166.8">R0402</text>
<text x="44.2" y="163.2">1</text>
<text x="52.8" y="163.2">2</text>
<text x="54.8" y="165.9" transform="rotate(-90 54.8 165.9)">1</text>
<text x="60.2" y="163.2">1</text>
<text x="65.5" y="167.5" transform="rotate(-90 65.5 167.5)">2</text>
<text x="67.6" y="166.8">SOT_23</text>
<text x="56.9" y="172.1">R0402</text>
<text x="56.9" y="173.9">5%</text>
<text x="54.8" y="174.6" transform="rotate(-90 54.8 174.6)">2</text>
<text x="228.2" y="195.1">Title</text>
<text x="278" y="193.3">+86-755-27571591</text>
<text x="228.2" y="204">A3</text>
<text x="228.5" y="200.7">Size</text>
<text x="233.9" y="200.6">Document Number</text>
<text x="268.2" y="200.6">Drawn</text>
<text x="287.2" y="200.4">Rev</text>
<text x="288.6" y="202.4">3</text>
<text x="228.7" y="205.7">Date:</text>
<text x="237.1" y="205.7">Tuesday, May 31, 2022</text>
<text x="268.2" y="205.7">Sheet</text>
<text x="276.4" y="205.7">8</text>
<text x="282" y="205.7">of</text>
<text x="287.5" y="205.7">14</text>
</g>
<g font-size="1.6" fill="#000080">
<text x="200.1" y="24.6">R3</text>
<text x="200.1" y="26.3">NC/4.7k</text>
<text x="201.9" y="37.9">D8</text>
<text x="201.9" y="39.7">NC/LED_RED</text>
<text x="202.7" y="60.1">R5</text>
<text x="209.9" y="60.1">10K</text>
<text x="79.2" y="81.4">C16</text>
<text x="79.2" y="79.7">C15</text>
<text x="91.6" y="81.4">100nF C0402 X5R 10V SATA2_TXP</text>
<text x="91.6" y="79.7">100nF C0402 X5R 10V SATA2_TXN</text>
<text x="218.8" y="81.4">R10</text>
<text x="225.9" y="81.4">1K</text>
<text x="224.1" y="85">C19</text>
<text x="224.1" y="86.8">100nF</text>
<text x="185" y="91.2">R136</text>
<text x="191.2" y="91.2">NC/22R</text>
<text x="130.7" y="113.5">CON3</text>
<text x="137.8" y="113.5">M2_NVME_H3.2MM</text>
<text x="69.4" y="136.6">Q1</text>
<text x="113" y="137.5">C66</text>
<text x="129" y="137.5">C72</text>
<text x="42.7" y="138.3">C13</text>
<text x="42.7" y="140.1">1uF</text>
<text x="51.6" y="138.3">C14</text>
<text x="51.6" y="140.1">100nF</text>
<text x="60.5" y="140.1">R132</text>
<text x="60.5" y="141.9">100K</text>
<text x="69.4" y="138.3">SI2305</text>
<text x="81.8" y="138.3">C96</text>
<text x="81.8" y="140.1">10uF</text>
<text x="90.7" y="138.3">C97</text>
<text x="90.7" y="140.1">100nF</text>
<text x="103.2" y="139.2">CE2</text>
<text x="113" y="139.2">10uF</text>
<text x="129" y="139.2">100nF</text>
<text x="103.2" y="144.6">220uF/10V</text>
<text x="67.6" y="152.6">R133</text>
<text x="67.6" y="154.3">10K</text>
<text x="39.2" y="163.2">R134</text>
<text x="39.2" y="165">10K 5%</text>
<text x="67.6" y="163.2">Q2</text>
<text x="67.6" y="165">S8050</text>
<text x="56.9" y="168.6">R135</text>
<text x="56.9" y="170.3">51K</text>
</g>
<g font-size="1.6" fill="#004080">
<text x="137" y="39.8">GND</text>
<text x="137" y="41.6">GND</text>
<text x="171" y="39.8">3.3V</text>
<text x="171" y="41.6">3.3V</text>
<text x="137" y="43.4">PERn3</text>
<text x="137" y="45.2">PERp3</text>
<text x="137" y="46.9">GND</text>
<text x="160.1" y="46.9">DAS/DSS# (O)(OD)</text>
<text x="172" y="43.4">NC</text>
<text x="172" y="45.2">NC</text>
<text x="137" y="48.7">PETn3</text>
<text x="137" y="50.5">PETp3</text>
<text x="137" y="52.3">GND</text>
<text x="171" y="48.7">3.3V</text>
<text x="171" y="50.5">3.3V</text>
<text x="171" y="52.3">3.3V</text>
<text x="137" y="54.1">PERn2</text>
<text x="137" y="55.8">PERp2</text>
<text x="137" y="57.6">GND</text>
<text x="137" y="59.4">PETn2</text>
<text x="171" y="54.1">3.3V</text>
<text x="172" y="55.8">NC</text>
<text x="172" y="57.6">NC</text>
<text x="172" y="59.4">NC</text>
<text x="137" y="61.2">PETp2</text>
<text x="137" y="63">GND</text>
<text x="137" y="64.7">PERn1</text>
<text x="172" y="61.2">NC</text>
<text x="172" y="63">NC</text>
<text x="172" y="64.7">NC</text>
<text x="137" y="66.5">PERp1</text>
<text x="137" y="68.3">GND</text>
<text x="137" y="70.1">PETn1</text>
<text x="137" y="71.8">PETp1</text>
<text x="160.2" y="71.8">DEVSLP (I)(0/3.3V)</text>
<text x="172" y="66.5">NC</text>
<text x="172" y="68.3">NC</text>
<text x="172" y="70.1">NC</text>
<text x="137" y="73.6">GND</text>
<text x="137" y="75.4">PERn0 / SATA-B+</text>
<text x="137" y="77.2">PERp0 / SATA-B-</text>
<text x="172" y="73.6">NC</text>
<text x="172" y="75.4">NC</text>
<text x="172" y="77.2">NC</text>
<text x="137" y="79">GND</text>
<text x="137" y="80.7">PETn0 / SATA-A-</text>
<text x="137" y="82.5">PETp0 / SATA-A+</text>
<text x="160.8" y="82.5">PERST#(I)(0/3.3V)</text>
<text x="172" y="79">NC</text>
<text x="172" y="80.7">NC</text>
<text x="137" y="84.3">GND</text>
<text x="137" y="86.1">REFCLKN</text>
<text x="137" y="87.8">REFCLKP</text>
<text x="137" y="89.6">GND</text>
<text x="157.5" y="86.1">PEWAKE#(I/O)(0/3.3V)</text>
<text x="157.8" y="84.3">CLKREQ#(I/O)(0/3.3V)</text>
<text x="162.9" y="89.6">MFG Clock(NC)</text>
<text x="163.5" y="87.8">MFG Data(NC)</text>
<text x="137" y="93.2">NC</text>
<text x="137" y="95">PEDET(PCIE-H/SATA-L)SUSCLK(32kHz)(I)(0/3.3V)</text>
<text x="137" y="96.7">GND</text>
<text x="137" y="98.5">GND</text>
<text x="137" y="100.3">GND</text>
<text x="171" y="96.7">3.3V</text>
<text x="171" y="98.5">3.3V</text>
<text x="171" y="100.3">3.3V</text>
<text x="137" y="102.1">GND</text>
<text x="137" y="103.8">NC</text>
<text x="137" y="105.6">NC</text>
</g>
<g font-size="1.6" fill="#f00">
<text x="188" y="45.9">DAS</text>
<text x="184.4" y="70.6">PCIE_DEVSLP</text>
<text x="93.2" y="75.1">PCIE20_SATA2_RXN</text>
<text x="93.4" y="76.8">PCIE20_SATA2_RXP</text>
<text x="59.8" y="80.4">PCIE20_SATA2_TXN</text>
<text x="59.9" y="82.2">PCIE20_SATA2_TXP</text>
<text x="242.8" y="82.2">PCIE20_PERSTn_M2</text>
<text x="59.4" y="85.7">PCIE20_REFCLKN</text>
<text x="59.6" y="87.5">PCIE20_REFCLKP</text>
<text x="198.6" y="84.1">PCIE20_CLKREQn_M2</text>
<text x="198.6" y="85.9">PCIE20_WAKEn_M2</text>
<text x="201.3" y="94.8">PMIC_32KOUT_SOC</text>
<text x="26.7" y="111.5">GPIO0_A5_d</text>
<text x="23.5" y="163">GPIO0_A5_d</text>
</g>
<text font-size="1.6" fill="#00f" x="103.7" y="141">+</text>
<g font-size="1.4">
<text x="255.3" y="191.6">Room702-710, XinAn Business Building, 45Zone,</text>
<text x="255.3" y="193.3">BaoAn District,Shenzhen China</text>
</g>
<g font-size="1.3">
<text x="30.8" y="1.3">5</text>
<text x="88.9" y="1.3">4</text>
<text x="146.9" y="1.3">3</text>
<text x="205" y="1.3">2</text>
<text x="263.1" y="1.3">1</text>
<text x=".5" y="28.4">D</text>
<text x="292.6" y="28.4">D</text>
<text x=".5" y="79.5">C</text>
<text x="292.6" y="79.5">C</text>
<text x=".5" y="130.6">B</text>
<text x="292.6" y="130.6">B</text>
<text x=".5" y="181.7">A</text>
<text x="292.6" y="181.7">A</text>
<text x="30.8" y="207.4">5</text>
<text x="88.9" y="207.4">4</text>
<text x="146.9" y="207.4">3</text>
<text x="205" y="207.4">2</text>
<text x="263.1" y="207.4">1</text>
</g>
</svg>
